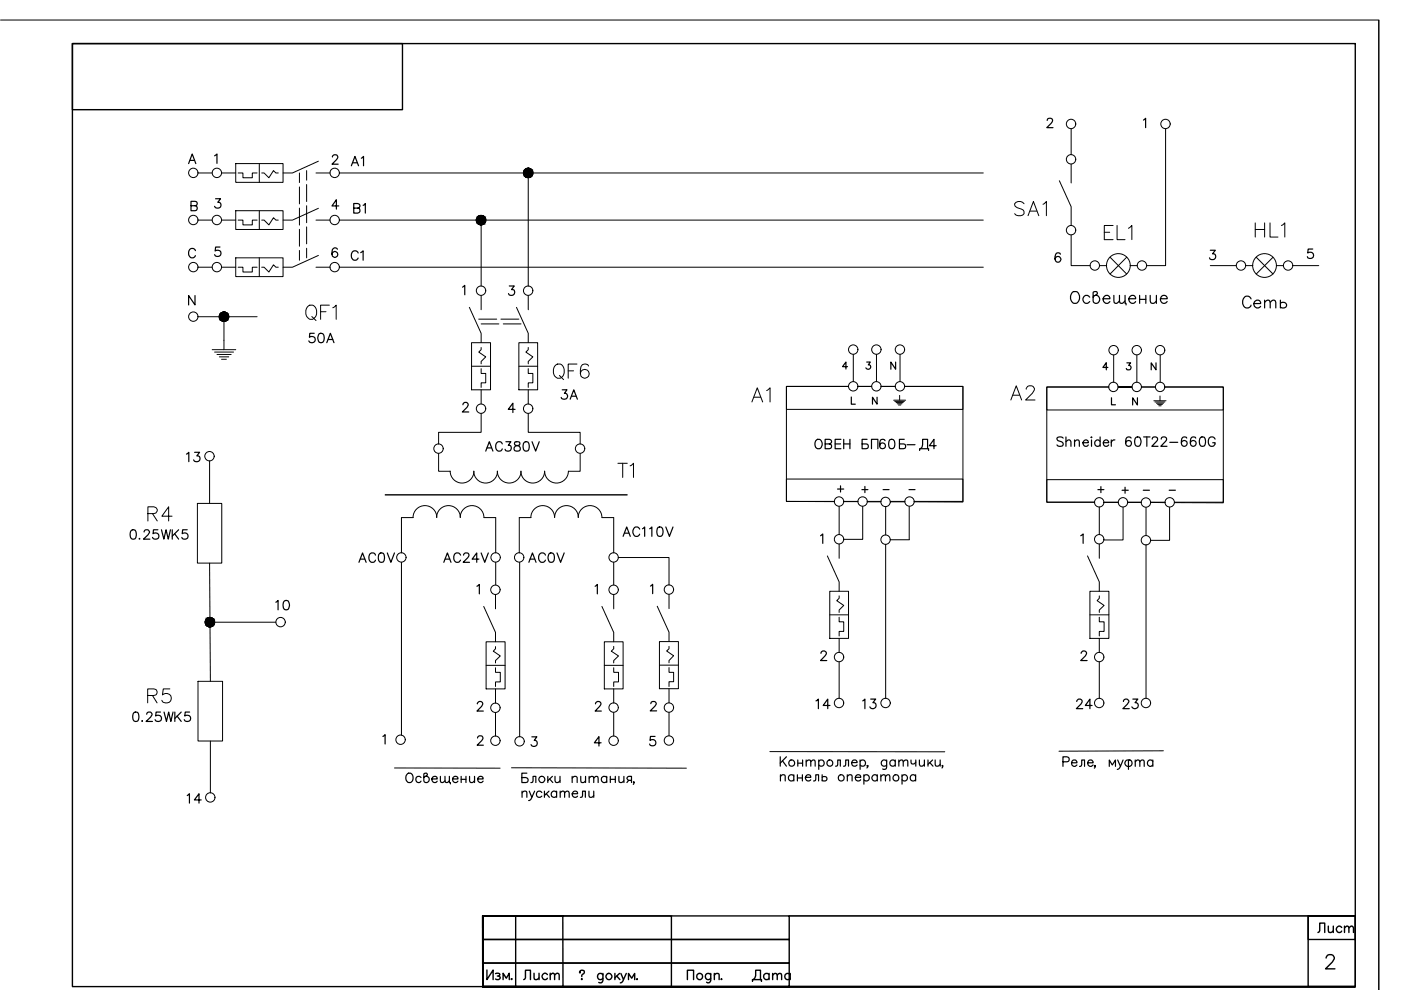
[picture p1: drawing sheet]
<svg xmlns="http://www.w3.org/2000/svg" width="297mm" height="210mm" viewBox="0 0 297 210" stroke-linecap="round" stroke-linejoin="round" font-family="sans-serif">
<g fill="none" stroke="#000" stroke-width=".21">
<path d="M.1 4.2h292.3v205.7M42 36.7h3M47 36.7h3M50 34.7h10v4h-10zM50.5 36.7h1v1h2v-1h1M55 34.7v4M55.5 36.7h.5l1 1 1-1.5 .5 .5h.5M63.5 36.7v2M63.5 39.6v3.6M65 36.2v2M65 39.1v3.6M67 36.7h3"/>
<path d="M67.5 34.2l-5.5 2.5h-2M72 36.7h136.5M112 36.7v24M224.6 38.3l2.5 5.5v4M227.1 27.3v5.5M227.1 34.8v4M247.1 27.3v29h-4M42 46.7h3M42 56.7h3M47 46.7h3M47 56.7h3M50 44.7h10v4h-10z"/>
<path d="M50 54.7h10v3.9h-10zM50.5 46.7h1v1h2v-1h1M50.5 56.7h1v1h2v-1h1M55 44.7v4M55 54.7v3.9M55.5 46.7h.5l1 1 1-1.5 .5 .5h.5M55.5 56.7h.5l1 1 1-1.6 .5 .6h.5M63.5 44.1v3.6M63.5 48.6v3.6M63.5 53.1v2.1M65 43.6v3.6M65 48.1v3.6"/>
<path d="M65 52.6v2.1M67 46.7h3M67 56.7h3M67.5 44.2l-5.5 2.5h-2M67.5 54.2l-5.5 2.5h-2M72 46.7h136.5M72 56.7h136.5M102 46.7v14M227.1 49.8v6.5h4M233.1 56.3h1.5M235.4 54.5l3.5 3.6M238.9 54.5l-3.5 3.6"/>
<path d="M239.6 56.3h1.5M256.6 56.3h5.5M264.1 56.3h1.5M266.3 54.5l3.6 3.6M269.9 54.5l-3.6 3.6M270.6 56.3h1.5M274.1 56.3h5.5M42 67.2h12.5M45 74.1h5M45.5 74.6h4M46 75.2h3M46.5 75.7h2"/>
<path d="M47 76.2h1M47.5 67.2v6.9M99.5 65.2l2.5 5.5v2M100 72.7h4v9.9h-4zM100 77.7h4M101.5 67.7h3.8M102 78.2v1h1v2h-1v.9M102 73.7v.4l-.5 .5 1.5 1.1-1 .9v.5M102 62.7v3M102 68.7h3.8M106.2 67.7h3.8M106.7 68.7h3.8"/>
<path d="M109.5 65.2l2.5 5.5v2M110 72.7h4v9.9h-4zM110 77.7h4M112 78.2v1h1v2h-1v.9M112 73.7v.4l-.5 .5 1.5 1.1-1 .9v.5M112 62.7v3M180.9 75.2v5.7M185.8 75.2v5.7M190.8 75.2v5.7M236.1 75.3v5.7M241 75.3v5.7M246 75.3v5.7"/>
<path d="M44.4 97.7v9M93 96.2v3.7h2.5M95.4 99.9a2.52 2.52 0 0 0 2.6 2.5 2.52 2.52 0 0 0 2.5-2.5M100.4 99.9a2.52 2.52 0 0 0 2.6 2.5 2.52 2.52 0 0 0 2.5-2.5M102 87.6v4.1h-9v2.5M102 82.6v3.1M105.4 99.9a2.52 2.52 0 0 0 2.6 2.5 2.52 2.52 0 0 0 2.5-2.5M112 87.6v4.1h11v2.5M112 82.6v3.1M123 96.2v3.7h-2.5a2.52 2.52 0 0 1-2.5 2.5 2.52 2.52 0 0 1-2.5-2.5 2.52 2.52 0 0 1-2.5 2.5 2.52 2.52 0 0 1-2.6-2.5M184.8 81.9h-2.9h2.9M186.8 81.9h3"/>
<path d="M189.5 84.9h2.5M189.7 85.1h2.1M190 85.4h1.5M190.2 85.6h1M190.5 85.9h.5M190.7 83.8v1.1M240 82.1h-2.9h2.9M242 82.1h3M244.6 85h2.6M244.9 85.2h2.1M245.2 85.5h1.5M245.4 85.7h1.1"/>
<path d="M245.7 86h.5M245.9 84v1M41.9 106.7h5.1v12.7h-5.1zM44.4 119.4l.2 25.1M85.1 119.2v36.7M87.6 109.7a2.52 2.52 0 0 1 2.5-2.5 2.52 2.52 0 0 1 2.5 2.5M87.6 109.7h-2.5v7.5M92.6 109.7a2.52 2.52 0 0 1 2.5-2.5 2.52 2.52 0 0 1 2.5 2.5 2.5 2.5 0 0 1 2.5-2.5 2.5 2.5 0 0 1 2.5 2.5h2.5v7.5M105.1 119.2v4.8M110.2 119.2v37M112.6 109.7a2.52 2.52 0 0 1 2.5-2.5 2.52 2.52 0 0 1 2.5 2.5 2.52 2.52 0 0 1 2.5-2.5 2.52 2.52 0 0 1 2.5 2.5 2.5 2.5 0 0 1 2.5-2.5 2.5 2.5 0 0 1 2.5 2.5h2.5v7.5M112.6 109.7h-2.5v7.5"/>
<path d="M130.1 119.2v4.8M131.1 118.2h10.7v5.9M175.4 117.9l2.5 5.5v2M176.9 106.3h-10.2v-24.4h13.2h-13.2v4.9h37.5v-4.9h-12.4h12.4v24.4h-10.4M176.9 106.4l-10.2-.1v-4.7h37.5v4.8h-10.4M177.9 107.4v5.9M177.9 115.4v3M178.9 106.3h3M178.9 106.4h3M182.9 107.4v7h-4M183.9 106.3h2.9M183.9 106.4h2.9"/>
<path d="M187.8 107.4v6M187.8 115.4v32.7M188.8 106.3h3M188.8 106.4h3M192.8 107.4v7h-4M230.6 117.9l2.5 5.5v2M233.1 107.5v5.8M233.1 115.4v3M234.1 106.5h3M238.1 107.5v7h-4M239.1 106.5h2.9M243 107.6v6"/>
<path d="M243 115.4v32.7M244 106.5h3M244 106.5l3 .1M248 107.6v7h-4M249 106.5h10.4v-24.4h-12.4h12.4v4.8h-37.5v-4.8h13.2h-13.2v24.4h10.2h-10.2v-4.8h37.5v4.9h-10.4M44.5 131.9h14M102.6 128.6l2.5 5.5v2M103.1 136.1h4v10h-4zM105.1 137.1v.5l-.5 .5 1.5 1-1 1v.5M105.1 126.1v3M127.6 128.6l2.5 5.5v2M128.1 136.1h4v10h-4z"/>
<path d="M130.1 137v.6l-.5 .5 1.5 1-1 1v.5M130.1 126.1v3M139.3 128.5l2.5 5.5v2M139.8 136h4v10h-4zM141.8 137v.6l-.5 .4 1.5 1-1 1.1v.4M141.8 126v3M175.9 125.4h4v10h-4zM175.9 130.4h4M177.9 130.9v.9h1v2.1h-1v.9M177.9 126.3v.5l-.5 .6 1.5 1-1 .9v.6M177.9 135.4v3M231.1 125.4h4v10h-4z"/>
<path d="M231.1 130.4h4M233.1 130.9v.9h1v2.1h-1v.9M233.1 126.3v.5l-.5 .6 1.5 1-1 .9v.6M233.1 135.4v3M42 144.5h5.2v12.6h-5.2zM44.6 157.1v11M103.1 141.1h4M105.1 141.6v1h1v2h-1v1M105.1 146.1v3M105.1 151.1v5M128.1 141.1h4M130.1 141.6v1h1v2h-1v1"/>
<path d="M130.1 146.1v3M130.1 151.1v5M139.8 141h4M141.8 141.5v1.1h1v1.9h-1v1.1M141.8 146v3M141.8 151v5M163.2 159.4h37.1M177.9 140.3v7.8M233.1 140.3v7.8M246.7 159.2l-22.2 .1M83.6 162.8l22.4 .1M108.4 162.8l37.1 .1"/>
<circle cx="41" cy="36.7" r=".99"/>
<circle cx="46" cy="36.7" r=".99"/>
<circle cx="71" cy="36.7" r=".99"/>
<circle cx="112" cy="36.7" r=".99"/>
<circle cx="227.1" cy="33.8" r=".99"/>
<circle cx="227.1" cy="26.3" r=".99"/>
<circle cx="247.1" cy="26.3" r=".99"/>
<circle cx="41" cy="56.6" r=".99"/>
<circle cx="41" cy="46.6" r=".99"/>
<circle cx="46" cy="46.6" r=".99"/>
<circle cx="46" cy="56.6" r=".99"/>
<circle cx="71" cy="56.6" r=".99"/>
<circle cx="71" cy="46.6" r=".99"/>
<circle cx="102" cy="46.6" r=".99"/>
<circle cx="227.1" cy="48.8" r=".99"/>
<circle cx="232.1" cy="56.3" r=".99"/>
<circle cx="237.1" cy="56.3" r="2.52"/>
<circle cx="242.1" cy="56.3" r=".99"/>
<circle cx="263.1" cy="56.3" r=".99"/>
<circle cx="268.1" cy="56.3" r="2.52"/>
<circle cx="273.1" cy="56.3" r=".99"/>
<circle cx="41" cy="67.1" r=".99"/>
<circle cx="47.5" cy="67.1" r=".99"/>
<circle cx="102" cy="61.6" r=".99"/>
<circle cx="112" cy="61.6" r=".99"/>
<circle cx="180.9" cy="74.1" r=".99"/>
<circle cx="185.8" cy="74.1" r=".99"/>
<circle cx="190.8" cy="74.1" r=".99"/>
<circle cx="236.1" cy="74.2" r=".99"/>
<circle cx="241" cy="74.2" r=".99"/>
<circle cx="246" cy="74.2" r=".99"/>
<circle cx="93" cy="95.1" r=".99"/>
<circle cx="102" cy="86.6" r=".99"/>
<circle cx="112" cy="86.6" r=".99"/>
<circle cx="123" cy="95.1" r=".99"/>
<circle cx="180.9" cy="81.9" r=".99"/>
<circle cx="185.8" cy="81.9" r=".99"/>
<circle cx="190.8" cy="81.9" r=".99"/>
<circle cx="236.1" cy="82" r=".99"/>
<circle cx="241" cy="82" r=".99"/>
<circle cx="246" cy="82" r=".99"/>
<circle cx="110.1" cy="118.2" r=".99"/>
<circle cx="130.1" cy="118.2" r=".99"/>
<circle cx="177.9" cy="106.3" r=".99"/>
<circle cx="177.9" cy="114.3" r=".99"/>
<circle cx="182.9" cy="106.3" r=".99"/>
<circle cx="187.8" cy="106.4" r=".99"/>
<circle cx="187.8" cy="114.4" r=".99"/>
<circle cx="192.8" cy="106.3" r=".99"/>
<circle cx="233.1" cy="106.5" r=".99"/>
<circle cx="233.1" cy="114.3" r=".99"/>
<circle cx="238.1" cy="106.5" r=".99"/>
<circle cx="243" cy="114.5" r=".99"/>
<circle cx="243" cy="106.5" r=".99"/>
<circle cx="248" cy="106.5" r=".99"/>
<circle cx="44.5" cy="131.9" r=".99"/>
<circle cx="59.5" cy="131.9" r=".99"/>
<circle cx="105" cy="125" r=".99"/>
<circle cx="130.1" cy="125" r=".99"/>
<circle cx="141.8" cy="125" r=".99"/>
<circle cx="177.9" cy="139.3" r=".99"/>
<circle cx="233.1" cy="139.3" r=".99"/>
<circle cx="84.9" cy="156.8" r=".99"/>
<circle cx="105" cy="150.1" r=".99"/>
<circle cx="105" cy="157" r=".99"/>
<circle cx="110.2" cy="157.2" r=".99"/>
<circle cx="130.1" cy="150" r=".99"/>
<circle cx="130.1" cy="157" r=".99"/>
<circle cx="141.8" cy="157" r=".99"/>
<circle cx="141.8" cy="150" r=".99"/>
<circle cx="177.9" cy="149" r=".99"/>
<circle cx="187.8" cy="149" r=".99"/>
<circle cx="44.6" cy="169.1" r=".99"/>
</g>
<g fill="none" stroke="#000" stroke-width=".3">
<path d="M15.4 9.2h271.9v200h-271.9zM15.4 9.2h69.9v14.1h-69.9zM292.3 4.3v205.6M102.3 194.2h17l.1 15h-17.1h7v-15h-7v15v-15h40.1v15h-40.1zM102.3 199.2h65v5h-65zM102.3 194.2h65v5h-65zM277.4 194.2h9.9v15h-9.9zM277.4 194.2h9.9v5h-9.9zM102.3 209.2v-5h65v5h-65h185M103.2 205.7v2l1.3-2v2M105.1 206.4a.66 .66 0 0 1 .9 .2l-.3 .3h-.3M105.7 206.9l.3 .2v.4l-.3 .2-.6-.1"/>
<path d="M106.7 207.7v-1.4l.6 1.1 .7-1.1v1.4M108.5 207.5l-.1 .1 .1 .1 .1-.1M145.7 207.7v-2h1.4v2M150.7 206.6a.64 .64 0 0 0-.9 0 .64 .64 0 0 0 0 .9 .64 .64 0 0 0 .9-.1M150.7 206.4v1.5a.56 .56 0 0 1-.9 .4M151.5 206.8l.4-.4 .5 .1 .1 1.2M151.5 206.4v1.3M153 207.5l-.1 .1h.2M281.2 203.1l.3-.6 .8-.1a.74 .74 0 0 1 .4 1.2l-1.7 1.8h2"/>
<circle cx="148.3" cy="207" r=".65"/>
</g>
<path d="M167.3 194.2h120" fill="none" stroke="#000" stroke-width=".34"/>
<path d="M81.7 104.9h51.3" fill="none" stroke="#000" stroke-width=".3"/>
<g fill="none" stroke="#000" stroke-width=".25">
<path d="M40 34.7l.8-2 .7 2M40.3 34h.9M45.5 33l.5-.3v1.9M70.5 33.3l.2-.4 .5-.1 .3 .2 .1 .4-1.2 1.4h1.3M222 25.5l.1-.3 .3-.1 .7 .1a.67 .67 0 0 1-.2 .9l-1 1h1.4M242.4 25.5l.5-.4v2M40.5 43.6l1.1-.1 .2-.3-.1-.3-.4-.2h-.8v2h.8a.53 .53 0 0 0 .5-.6 .53 .53 0 0 0-.5-.5M41.4 53.1a.74 .74 0 0 0-.8-.4 .74 .74 0 0 0-.6 .7 .83 .83 0 0 0 .3 1.1 .83 .83 0 0 0 1-.1l.1-.2M45.7 42.1h1.1l-.6 .8a.64 .64 0 0 1 .7 .7 .64 .64 0 0 1-.9 .5l-.3-.1-.2-.3M46.6 52.4h-.9l-.1 .8a.71 .71 0 0 1 1.1 .1 .71 .71 0 0 1-.2 1 .71 .71 0 0 1-1-.3M71.5 52.8a.58 .58 0 0 0-.5-.3 .58 .58 0 0 0-.5 .4 1.23 1.23 0 0 0 .4 1.7 .63 .63 0 0 0 .7-.6 .63 .63 0 0 0-.5-.7 .63 .63 0 0 0-.7 .6M71.8 43.7h-1.4l.9-1.4v2"/>
<path d="M224.8 53.9a.59 .59 0 0 0-.8-.2 1.18 1.18 0 0 0 .3 1.9 .62 .62 0 0 0 .6-.6 .62 .62 0 0 0-.6-.6 .62 .62 0 0 0-.6 .5M256.6 53.1h1.1l-.6 .7a.67 .67 0 0 1 .6 .9 .67 .67 0 0 1-1.1 .3l-.2-.3M278.3 52.8h-.9l-.1 .9a.7 .7 0 0 1 1-.1 .7 .7 0 0 1-.1 1.1 .7 .7 0 0 1-1-.3M41.3 62.7v2l-1.3-2v2M98.1 60.9l.4-.4v2M108 60.6h1l-.6 .8a.66 .66 0 0 1 .6 1 .66 .66 0 0 1-1.1 0l-.1-.2M179.7 77.7h-1.1l.8-.9v1.4M183.8 76.8h.7l-.4 .6a.5 .5 0 0 1 .4 .8 .5 .5 0 0 1-.9-.2M189.9 76.8v1.5l-1-1.5v1.5M234.9 77.9h-1.1l.8-1v1.5M238.9 76.9h.8l-.4 .6a.5 .5 0 0 1 .4 .8 .5 .5 0 0 1-.9-.2M245.1 76.9v1.5l-1-1.5v1.5"/>
<path d="M98.2 85.8v-.3l.3-.2h.4l.3 .2a.66 .66 0 0 1-.2 .9l-1 .9h1.4M109.2 86.8h-1.4l.9-1.3v2M180.5 84.2v1.5h.8M186 84.2v1.5l-1-1.5v1.5M225.4 92.9a.75 .75 0 0 0-1.3 .2l.2 .3 .9 .4 .2 .5a.84 .84 0 0 1-1.3 0M226 93.7l.5-.4 .4 .1 .2 1.2M226 92.6v2M227.8 93.7l.5-.4 .5 .1v1.2M227.8 93.3v1.3M229.6 93.9h1.1a.57 .57 0 0 0-.5-.7 .57 .57 0 0 0-.6 .7v.1a.61 .61 0 0 0 .5 .6 .61 .61 0 0 0 .6-.3M231.4 92.6v.2zM231.4 93.3v1.3"/>
<path d="M233.2 93.6a.64 .64 0 0 0-.9-.1 .64 .64 0 0 0 0 .9 .64 .64 0 0 0 .9-.1M233.2 92.6v2M233.9 93.9h1.2a.62 .62 0 0 0-.9-.6 .62 .62 0 0 0-.2 1 .6 .6 0 0 0 1.1 0M235.6 93.3v1.3M235.7 84.3v1.5h.8M236.4 93.3a.72 .72 0 0 0-.8 .6M239.8 92.9a.62 .62 0 0 0-.8-.2 1.18 1.18 0 0 0 .3 1.9 .63 .63 0 0 0 .6-.6 .63 .63 0 0 0-.6-.6 .63 .63 0 0 0-.6 .6M240.9 92.7a.64 .64 0 0 1 .9 .3 1.01 1.01 0 0 1-.6 1.6 1.05 1.05 0 0 1-.5-1.6zM241.2 84.3v1.6l-1.1-1.6v1.6M242.5 92.6h1.3M243.1 92.6v2M244.3 93.1l.1-.3 .3-.2 .6 .2a.62 .62 0 0 1-.2 .9l-.9 .9h1.3"/>
<path d="M246.2 93.1l.1-.3 .3-.2 .7 .2a.62 .62 0 0 1-.3 .9l-.9 .9h1.3M248 93.8h1.7M251.6 92.9a.62 .62 0 0 0-.8-.2 1.21 1.21 0 0 0 .2 1.9 .63 .63 0 0 0 .7-.5 .63 .63 0 0 0-.5-.7 .63 .63 0 0 0-.7 .6M253.5 92.9a.62 .62 0 0 0-.8-.2 1.21 1.21 0 0 0 .2 1.9 .63 .63 0 0 0 .7-.5 .63 .63 0 0 0-.5-.7 .63 .63 0 0 0-.7 .6M254.6 92.7a.64 .64 0 0 1 .9 .3 1.83 1.83 0 0 1-.2 1.5 .68 .68 0 0 1-.9-.3 1.66 1.66 0 0 1 .2-1.5zM257.6 93.1a.74 .74 0 0 0-.8-.5 .74 .74 0 0 0-.6 .8 .88 .88 0 0 0 .2 1 .88 .88 0 0 0 .9 .1l.3-.3v-.3h-.5M174 113.6l.4-.4v2M182.7 103.8h1.3M183.4 103.1v1.4M229.1 113.6l.5-.4v2M232.8 103.8h1.2M233.4 103.2v1.3"/>
<path d="M237.9 103.9h1.3M238.5 103.3v1.3M101.1 124.3l.5-.4v2M126.2 124.3l.4-.4v2M137.9 124.3l.5-.4v2M174.1 138.5v-.3l.3-.2 .6 .1a.41 .41 0 0 1 .1 .7l-1.1 1.3h1.3M229.2 138.5l.4-.5h.4l.3 .2a.66 .66 0 0 1-.2 .9l-1 1h1.4M81.2 156.1l.4-.3v1.9M101.2 149.2l.4-.5h.4l.3 .2a.66 .66 0 0 1-.2 .9l-1 1h1.4M101.2 156.5l.3-.4 .5-.1 .3 .2 .1 .4-1.2 1.4h1.3M112.8 156.2h1l-.5 .8a.67 .67 0 0 1 .5 1.1 .67 .67 0 0 1-1.2-.2M126.3 149.2l.1-.3 .2-.2h.4l.4 .4-.3 .7-.9 1h1.3"/>
<path d="M127.5 157.5h-1.5l1-1.3v2M138 149.2l.1-.3 .3-.2 .6 .2a.56 .56 0 0 1-.2 .8l-.9 1h1.3M138.9 156.1h-1l-.1 .9a.7 .7 0 0 1 1.1 0 .7 .7 0 0 1-.1 1 .7 .7 0 0 1-1.1-.3M111.7 163.9h-1.1v2l1.2-.1 .2-.3-.2-.5-1.2-.1M112.6 165.9l.3-.1 .1-1.2h.6v1.3M116.1 164.6v1.3M117.1 164.6l-1 .9M117.7 164.6l.1 1.2 .5 .1 .4-.4M118.7 164.6v1.3M121.3 165l.5-.4 .4 .1 .2 .2v1M121.3 164.6v1.3M123.1 164.6l.1 1.2 .5 .1 .4-.4"/>
<path d="M124.1 164.6v1.3M124.9 165l.5-.4 .4 .1 .1 1.2M124.9 164.6v1.3M125.9 165l.5-.4 .3 .1 .1 1.2M128.6 164.9a.64 .64 0 0 0-.9-.1 .64 .64 0 0 0 0 .9 .64 .64 0 0 0 .9-.1M128.6 164.6v1.3M129.4 165.2h1.1M129.4 164.6v1.3M130.5 164.6v1.3M131.2 164.6l.1 1.2 .5 .1 .5-.4M132.3 164.6v1.3M133.3 165.5l-.4 .4"/>
<path d="M133.9 165.5l-.8-.1-.2-.3 .1-.3 .3-.2h.6v1.3M134.4 165.8h-.1h.1l-.1 .5M165.4 160.5v1.9M165.9 161.3l.8 1.1M166.7 160.5l-1.3 1.3M169.1 161.1v1.3M170.2 161.1v1.3M170.9 161.5l.5-.4 .4 .1 .1 1.2M170.9 161.1v1.3M171.9 161.5l.5-.4 .3 .1 .1 1.2M173.6 161.4a.64 .64 0 0 1 .9-.1 .64 .64 0 0 1 0 1 .64 .64 0 0 1-.9-.1M173.6 161.1v2"/>
<path d="M177.2 162.4h.3l.1-1.3h.6v1.3M178.8 162.4h.4l.1-1.3h.6v1.3M180.6 161.7h1.1a.62 .62 0 0 0-.9-.5 .62 .62 0 0 0-.1 1 .65 .65 0 0 0 1 0M182.4 161.4a.64 .64 0 0 1 .9-.1 .64 .64 0 0 1 0 1 .64 .64 0 0 1-.9-.1M182.4 161.1v2M188 161.4a.64 .64 0 0 0-1-.1 .64 .64 0 0 0 0 1 .64 .64 0 0 0 1-.1M188 161.1l-.1 1.9-.3 .1-.5-.1M189.8 161.4a.64 .64 0 0 0-.9-.1 .64 .64 0 0 0 0 1 .64 .64 0 0 0 .9-.1M189.8 161.1v1.3M190.6 161.5l.4-.4 .4 .1 .1 1.2M190.6 161.1v1.3M191.5 161.5l.5-.4 .4 .1 .1 1.2"/>
<path d="M193.2 161.1v.8l.2 .1 .5-.1 .3-.3M194.2 161.1v1.3M194.9 161.1l.2 1.3h.4l.5-.3M196 161.1v1.3M196.8 161.1v1.3M197.1 161.7l.7 .7M197.7 161.1l-.9 1M198.3 161.1l.1 1.3h.5l.4-.3M199.3 161.1v1.3M199.9 162.4h-.2h.2l-.2 .4M225.4 161.5l1.1-.1 .2-.3-.1-.4-.4-.2h-.8v2M227.2 161.7h1.1a.62 .62 0 0 0-.8-.5 .62 .62 0 0 0-.2 1 .6 .6 0 0 0 1 0"/>
<path d="M228.9 162.5l.4-.1v-1.3h.6v1.4M230.6 161.7h1.2a.62 .62 0 0 0-.9-.5 .62 .62 0 0 0-.2 1 .6 .6 0 0 0 1.1 0M232.2 162.4l-.1 .1-.1-.1h.2l-.2 .5M235.2 162.5v-1.4l.6 1.1 .7-1.1v1.4M237 161.1l.6 1.4 .5-1.4M237.6 162.5l-.4 .5-.3 .1M239.3 161.1v2M240.7 161.5l.5-.4 .3 .1 .2 1.3M240.7 161.1v1.4M241.7 161.5l.4-.4 .4 .1 .1 1.3M244.4 161.4a.64 .64 0 0 0-.9-.1 .64 .64 0 0 0 0 1 .64 .64 0 0 0 .9-.1M244.4 161.1v1.4"/>
<circle cx="114.9" cy="165.3" r=".66"/>
<circle cx="167.8" cy="161.8" r=".66"/>
<circle cx="175.9" cy="161.8" r=".65"/>
<circle cx="239.2" cy="161.8" r=".75"/>
</g>
<g fill="#000" stroke="#000" stroke-width=".21">
<path d="M111.9 35.7h.4zM111.7 35.7h.6z"/>
<path d="M111.7 35.7l.7 .1zM111.5 35.8h.9z"/>
<path d="M111.7 37.6h.6zM111.7 37.6h.4z"/>
<path d="M111.5 35.8l1.1 .1zM111.4 35.9h1.2z"/>
<path d="M111.5 37.6h.9zM111.5 37.6h.8z"/>
<path d="M111.4 35.9l1.3 .1-.1-.1zM111.2 36l.2-.1 1.3 .1z"/>
<path d="M111.4 37.5h1.2zM111.4 37.5l1 .1z"/>
<path d="M111.2 36l1.6 .1-.1-.1zM111.2 36l1.6 .1h-1.6z"/>
<path d="M111.2 37.4l1.4 .1 .1-.1zM111.2 37.4l1.4 .1h-1.2z"/>
<path d="M111.2 36.1l1.7 .2-.1-.2zM111.2 36.1l1.7 .2h-1.8z"/>
<path d="M111.2 37.2l1.5 .2 .1-.2zM111.2 37.2l1.5 .2h-1.5z"/>
<path d="M111.1 36.3l1.9 .2-.1-.2zM111.1 36.3l1.9 .2h-2z"/>
<path d="M111.1 37l1.7 .2 .1-.2zM111.1 37l1.7 .2h-1.6z"/>
<path d="M111 36.5l2 .2v-.2zM111 36.5l2 .2h-2z"/>
<path d="M111 36.7l2 .1v-.1zM111 36.7l2 .1h-2z"/>
<path d="M111 36.8l1.9 .2 .1-.2zM111 36.8l1.9 .2h-1.8z"/>
<path d="M101.9 45.7h.4zM101.7 45.7h.6z"/>
<path d="M101.7 45.7l.7 .1zM101.5 45.8h.9z"/>
<path d="M101.7 47.6h.6zM101.7 47.6l.4 .1z"/>
<path d="M101.5 45.8l1.1 .1zM101.4 45.9h1.2z"/>
<path d="M101.5 47.6h.9zM101.5 47.6h.8z"/>
<path d="M101.4 45.9l1.3 .1-.1-.1zM101.4 45.9l1.3 .1h-1.5z"/>
<path d="M101.4 47.5h1.2zM101.4 47.5l1 .1z"/>
<path d="M101.2 46l1.7 .2-.2-.2zM101.2 46l1.7 .2h-1.7z"/>
<path d="M101.2 47.3l1.4 .2 .1-.2zM101.2 47.3l1.4 .2h-1.2z"/>
<path d="M101.2 46.2l1.7 .1v-.1zM101.2 46.2l1.7 .1h-1.8z"/>
<path d="M101.2 47.2l1.5 .1 .2-.1zM101.2 47.2l1.5 .1h-1.5z"/>
<path d="M101.1 46.3l1.9 .2-.1-.2zM101.1 46.3l1.9 .2h-2z"/>
<path d="M101.1 47l1.8 .2v-.2zM101.1 47l1.8 .2h-1.7z"/>
<path d="M101 46.5l2 .2v-.2zM101 46.5l2 .2h-2z"/>
<path d="M101 46.7l2 .1v-.1zM101 46.7l2 .1h-2z"/>
<path d="M101 46.8l1.9 .2 .1-.2zM101 46.8l1.9 .2h-1.8z"/>
<path d="M47.4 66.2h.4zM47.2 66.2h.6z"/>
<path d="M47.2 66.2l.7 .1zM47.1 66.3h.8z"/>
<path d="M47.2 68.1h.6zM47.2 68.1l.4 .1z"/>
<path d="M47.1 66.3l1 .1zM46.9 66.4h1.2z"/>
<path d="M47.1 68h.8zM47.1 68l.7 .1z"/>
<path d="M46.9 66.4l1.3 .1-.1-.1zM46.9 66.4l1.3 .1h-1.4z"/>
<path d="M46.9 68h1.2zM46.9 68h1z"/>
<path d="M46.8 66.5l1.5 .1-.1-.1zM46.8 66.5l1.5 .1h-1.7z"/>
<path d="M46.8 67.8l1.3 .2 .1-.2zM46.8 67.8l1.3 .2h-1.2z"/>
<path d="M46.6 66.6l1.8 .2-.1-.2zM46.6 66.6l1.8 .2h-1.8z"/>
<path d="M46.6 67.7l1.6 .1 .1-.1zM46.6 67.7l1.6 .1h-1.4z"/>
<path d="M46.6 66.8l1.9 .2-.1-.2zM46.6 66.8l1.9 .2h-2z"/>
<path d="M46.6 67.5l1.7 .2 .1-.2zM46.6 67.5l1.7 .2h-1.7z"/>
<path d="M46.5 67l2 .2v-.2zM46.5 67l2 .2h-2z"/>
<path d="M46.5 67.2l2 .1v-.1zM46.5 67.2l2 .1h-2z"/>
<path d="M46.5 67.3l1.9 .2 .1-.2zM46.5 67.3l1.9 .2h-1.8z"/>
<path d="M44.4 130.9l.4 .1zM44.2 131h.6z"/>
<path d="M44.2 131h.7zM44.1 131h.8z"/>
<path d="M44.2 132.9h.6zM44.2 132.9h.4z"/>
<path d="M44.1 131l1 .1zM43.9 131.1h1.2z"/>
<path d="M44.1 132.8h.8zM44.1 132.8l.7 .1z"/>
<path d="M43.9 131.1l1.3 .1-.1-.1zM43.8 131.2l.1-.1 1.3 .1z"/>
<path d="M43.9 132.7h1.2zM43.9 132.7l1 .1z"/>
<path d="M43.8 131.2l1.6 .2-.2-.2zM43.8 131.2l1.6 .2h-1.7z"/>
<path d="M43.8 132.6l1.3 .1 .1-.1zM43.8 132.6l1.3 .1h-1.2z"/>
<path d="M43.7 131.4l1.8 .1-.1-.1zM43.7 131.4l1.8 .1h-1.9z"/>
<path d="M43.7 132.4l1.5 .2 .2-.2zM43.7 132.4l1.5 .2h-1.4z"/>
<path d="M43.6 131.5l1.9 .3v-.3zM43.6 131.5l1.9 .3h-2z"/>
<path d="M43.6 132.3l1.8 .1 .1-.1zM43.6 132.3l1.8 .1h-1.7z"/>
<path d="M43.5 131.8l2 .1v-.1zM43.5 131.8l2 .1h-2z"/>
<path d="M43.5 131.9l2 .2v-.2zM43.5 131.9l2 .2h-2z"/>
<path d="M43.5 132.1l2 .2v-.2zM43.5 132.1l2 .2h-1.9z"/>
</g>
<text font-size="7.1" x="116.4" y="81.8">QF6</text>
<g font-size="6.6">
<text x="233.2" y="52.2">EL1</text>
<text x="265.3" y="51.5">HL1</text>
<text x="63.9" y="69.1">QF1</text>
<text x="213.4" y="86.1">A2</text>
<text x="30.3" y="111.8">R4</text>
</g>
<g font-size="6.2">
<text x="214.1" y="46.9">SA1</text>
<text x="226.1" y="66">Освещение</text>
<text x="262.5" y="66.7">Сеть</text>
<text x="158.4" y="86.4">A1</text>
<text x="130.2" y="102.3">T1</text>
<text x="30.3" y="150.3">R5</text>
</g>
<g font-size="5.7">
<text x="85" y="167.6">Освещение</text>
<text x="122.1" y="209.5">докум.</text>
</g>
<g font-size="5.3">
<text x="73.7" y="36.3">A1</text>
<text x="74.1" y="46.6">B1</text>
<text x="73.7" y="56.4">C1</text>
<text x="38.8" y="99.1">13</text>
<text x="102" y="97">AC380V</text>
<text x="171.8" y="96.7">ОВЕН БП60Б-Д4</text>
<text x="26.8" y="115.7">0.25WK5</text>
<text x="131.2" y="115">AC110V</text>
<text x="57.5" y="130.5">10</text>
<text x="27.2" y="154.2">0.25WK5</text>
<text x="164.7" y="167.6">панель оператора</text>
<text x="109.7" y="171.1">пускатели</text>
<text x="278.7" y="199">Лист</text>
<text x="158.7" y="209.2">Дата</text>
</g>
<g font-size="4.9">
<text x="64.6" y="73.7">50A</text>
<text x="118.2" y="85.7">3A</text>
<text x="75.1" y="120.3">AC0V</text>
<text x="93.1" y="120.3">AC24V</text>
<text x="111.1" y="120.3">AC0V</text>
<text x="172.2" y="151.3">14</text>
<text x="182" y="151.3">13</text>
<text x="227.2" y="151.3">24</text>
<text x="237.1" y="151.3">23</text>
<text x="38.8" y="171.4">14</text>
<text x="110.1" y="208.8">Лист</text>
</g>
<text font-size="4.4" x="176.7" y="105.5">+</text>
<g font-size="2.6">
<text x="186.3" y="105.1">-</text>
<text x="191.9" y="105.1">-</text>
<text x="241.7" y="105.1">-</text>
<text x="246.9" y="105.1">-</text>
</g>
</svg>
